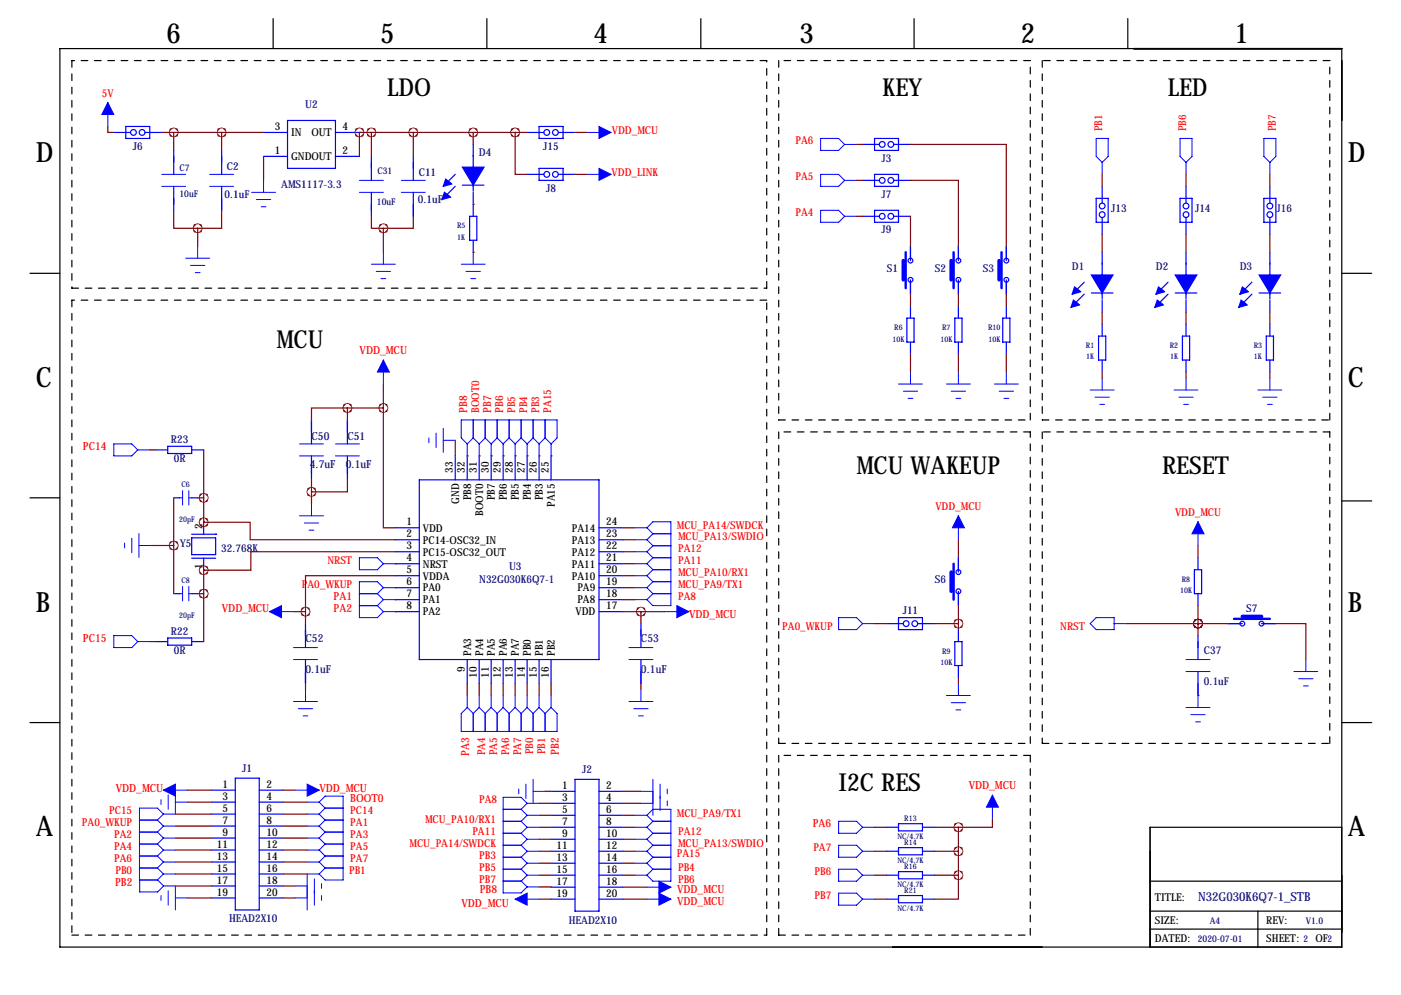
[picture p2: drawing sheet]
<svg xmlns="http://www.w3.org/2000/svg" width="297mm" height="211mm" viewBox="0 0 297 211" stroke-linecap="round" stroke-linejoin="round" font-family="sans-serif">
<g fill="none" stroke="#000" stroke-width=".25">
<path d="M12.7 10.3h271.8v190.5h-271.8zM57.9 4v6.3M103.2 4v6.3M148.6 4v6.3M193.8 4v6.3M239.1 4v6.3M6.3 58h6.4M284.5 58h6.3M6.3 105.6h6.4M284.5 106.2h6.3M6.3 153.2h6.4M284.5 153.2h6.3"/>
<path d="M284.5 175.4h-40.7v25.4M243.8 197h40.7M243.8 193.2h40.7M243.8 186.8h40.7M266.7 193.2v7.6"/>
</g>
<g fill="none" stroke="#000" stroke-width=".25" stroke-dasharray="1.4 1.4">
<path d="M15.2 12.8v48.3M162.6 12.8h-147.4M165.1 12.8v76.2M218.4 12.8h-53.3M221 12.8v76.2M281.9 12.8h-60.9M15.2 63.6v134.7M15.2 61.1h147.4M162.6 63.6h-147.4M162.6 61.1v-48.3M165.1 91.6v66M165.1 89h53.3"/>
<path d="M218.4 91.6h-53.3M218.4 89v-76.2M221 91.6v66M221 89h60.9M281.9 91.6h-60.9M281.9 89v-76.2M165.1 157.6h53.3M218.4 157.6v-66M221 157.6h60.9M281.9 157.6v-66M165.1 160.2v38.1M218.4 160.2h-53.3"/>
<path d="M15.2 198.3h147.4M162.6 198.3v-134.7M165.1 198.3h53.3M218.4 198.3v-38.1"/>
</g>
<g fill="none" stroke="#00f" stroke-width=".25">
<path d="M24.1 28.1h3.6M26.7 26.8h5v2.6h-5zM30.7 28.1h3.6M36.8 31.9v5.1M36.8 39.5v5.1M47 31.9v5.1M47 39.5v5.1M55.9 28.1h5.1M55.9 33.2h5.1M61 25.5h10.1v10.2h-10.1zM71.1 28.1h5.1M71.1 33.2h5.1"/>
<path d="M78.7 33.2v5M87.6 33.2v5M96.5 37l-2.5 2.5M96.5 39.5l-2.5 2.6M98 39.3h4.6M100.3 30.6v9.9M111.8 28.1h3.5M111.8 37h3.5M114.3 26.8h5.1v2.6h-5.1zM114.3 35.7h5.1v2.5h-5.1zM118.4 28.1h3.5M118.4 37h3.5"/>
<path d="M182.9 38.2h3.5M182.9 30.6h3.5M185.4 29.4h5.1v2.5h-5.1zM185.4 37h5.1v2.5h-5.1zM189.5 38.2h3.5M189.5 30.6h3.5M233.7 39.5v3.6M251.5 39.5v3.6M269.2 39.5v3.6M78.7 40.8v5.1M87.6 40.8v5.1M99.6 45.9h1.5v5h-1.5z"/>
<path d="M100.3 40.8v5.1M100.3 50.9v2.6M182.9 45.9h3.5M185.4 44.6h5.1v2.5h-5.1zM189.5 45.9h3.5M193 52.2v3.1M193 59.3v3.1M203.2 52.2v3.1M203.2 59.3v3.1M213.4 52.2v3.1M213.4 59.3v3.1M229.9 59.8l-2.6 2.6"/>
<path d="M232.4 42.1h2.5v5h-2.5zM233.7 46.1v3.6M233.7 53.5v9.9M247.6 59.8l-2.5 2.6M250.2 42.1h2.5v5h-2.5zM251.5 46.1v3.6M251.5 53.5v9.9M265.4 59.8l-2.5 2.6M268 42.1h2.5v5h-2.5zM269.2 46.1v3.6M269.2 53.5v9.9M192.3 67.5h1.5v5h-1.5z"/>
<path d="M193 64.9v2.6M193 72.5v2.6M202.4 67.5h1.6v5h-1.6zM203.2 64.9v2.6M203.2 72.5v2.6M212.6 67.5h1.5v5h-1.5zM213.4 64.9v2.6M213.4 72.5v2.6M229.9 62.4l-2.6 2.5M231.4 62.1h4.6M232.9 71.3h1.5v5h-1.5zM233.7 63.6v2.6"/>
<path d="M233.7 68.7v2.6M233.7 76.3v2.6M247.6 62.4l-2.5 2.5M249.2 62.1h4.5M250.7 71.3h1.5v5h-1.5zM251.5 63.6v2.6M251.5 68.7v2.6M251.5 76.3v2.6M265.4 62.4l-2.5 2.5M267 62.1h4.5M268.5 71.3h1.5v5h-1.5zM269.2 63.6v2.6"/>
<path d="M269.2 68.7v2.6M269.2 76.3v2.6M33 95.4h2.6M35.6 94.6h5v1.6h-5zM40.6 95.4h2.6M66 89v5.1M66 96.7v5M73.7 89v5.1M73.7 96.7v5M96.5 96.7v5M99.1 96.7v5M101.6 96.7v5"/>
<path d="M104.1 96.7v5M106.7 96.7v5M109.2 96.7v5M111.8 96.7v5M114.3 96.7v5M116.8 96.7v5M36.8 105.6h1.3M40.6 105.6h1.3M40.6 114h5.1v3.6h-5.1zM40.6 118.4h5.1M40.6 113.3h5.1M43.2 110.7v2.6"/>
<path d="M43.2 118.4v2.5M45.7 113.3h.1M83.8 111.9h5.1M83.8 114.4h5.1M83.8 117h5.1M83.8 119.5h5.1M88.9 101.7h38.1v38.1h-38.1zM127 111.9h5.1M127 114.4h5.1M127 117h5.1M127 119.5h5.1M203.2 118.3v3"/>
<path d="M254 118.3v2.5M33 136h2.6M35.6 135.3h5v1.5h-5zM36.8 125.9h1.3M40.6 125.9h1.3M40.6 136h2.6M64.8 132.2v5.1M64.8 139.8v5.1M83.8 122.1h5.1M83.8 124.6h5.1M83.8 127.1h5.1M83.8 129.7h5.1"/>
<path d="M99.1 139.8v5.1M101.6 139.8v5.1M104.1 139.8v5.1M106.7 139.8v5.1M109.2 139.8v5.1M111.8 139.8v5.1M114.3 139.8v5.1M116.8 139.8v5.1M127 122.1h5.1M127 124.6h5.1M127 127.1h5.1M127 129.7h5.1"/>
<path d="M135.9 132.2v5.1M135.9 139.8v5.1M188 132.2h3.5M190.5 131h5.1v2.5h-5.1zM194.6 132.2h3.5M202.4 136h1.6v5.1h-1.6zM203.2 125.4v3M203.2 133.5v2.5M253.2 120.8h1.6v5.1h-1.6zM254 125.9v2.5M254 134.8v5M260.3 132.2h3.1"/>
<path d="M267.5 132.2h3M203.2 141.1v2.6M254 142.4v5.1M44.8 167.5h5.1M44.8 170.1h5.1M44.8 172.6h5.1M44.8 175.1h5.1M44.8 177.7h5.1M49.9 165h5.1v27.9h-5.1zM55 167.5h5M55 170.1h5M55 172.6h5"/>
<path d="M55 175.1h5M55 177.7h5M116.8 175.4h5.1M116.8 167.8h5.1M116.8 170.3h5.1M116.8 172.9h5.1M116.8 177.9h5.1M121.9 165.2h5.1v28h-5.1zM127 175.4h5.1M127 167.8h5.1M127 170.3h5.1M127 172.9h5.1"/>
<path d="M127 177.9h5.1M188 175.4h2.5M190.5 174.6h5.1v1.6h-5.1zM190.5 179.7h5.1v1.5h-5.1zM195.6 175.4h2.5M44.8 180.2h5.1M44.8 182.8h5.1M44.8 185.3h5.1M44.8 187.8h5.1M44.8 190.4h5.1M55 180.2h5M55 182.8h5"/>
<path d="M55 185.3h5M55 187.8h5M55 190.4h5M116.8 180.5h5.1M116.8 185.6h5.1M116.8 190.6h5.1M116.8 183h5.1M116.8 188.1h5.1M127 180.5h5.1M127 185.6h5.1M127 190.6h5.1M127 183h5.1"/>
<path d="M127 188.1h5.1M188 180.5h2.5M188 185.6h2.5M188 190.6h2.5M190.5 184.8h5.1v1.5h-5.1zM190.5 189.9h5.1v1.5h-5.1zM195.6 180.5h2.5M195.6 185.6h2.5M195.6 190.6h2.5"/>
<circle cx="28.3" cy="28.1" r=".61"/>
<circle cx="30.1" cy="28.1" r=".61"/>
<circle cx="115.9" cy="37" r=".61"/>
<circle cx="115.9" cy="28.1" r=".61"/>
<circle cx="117.8" cy="37" r=".61"/>
<circle cx="117.8" cy="28.1" r=".61"/>
<circle cx="187" cy="38.2" r=".61"/>
<circle cx="187" cy="30.6" r=".61"/>
<circle cx="188.9" cy="38.2" r=".61"/>
<circle cx="188.9" cy="30.6" r=".61"/>
<circle cx="187" cy="45.9" r=".61"/>
<circle cx="188.9" cy="45.9" r=".61"/>
<circle cx="193" cy="59.3" r=".51"/>
<circle cx="193" cy="55.3" r=".51"/>
<circle cx="203.2" cy="59.3" r=".51"/>
<circle cx="203.2" cy="55.3" r=".51"/>
<circle cx="213.4" cy="59.3" r=".51"/>
<circle cx="213.4" cy="55.3" r=".51"/>
<circle cx="233.7" cy="43.7" r=".61"/>
<circle cx="233.7" cy="45.5" r=".61"/>
<circle cx="251.5" cy="43.7" r=".61"/>
<circle cx="251.5" cy="45.5" r=".61"/>
<circle cx="269.2" cy="43.7" r=".61"/>
<circle cx="269.2" cy="45.5" r=".61"/>
<circle cx="192.1" cy="132.2" r=".61"/>
<circle cx="194" cy="132.2" r=".61"/>
<circle cx="203.2" cy="125.4" r=".51"/>
<circle cx="203.2" cy="121.3" r=".51"/>
<circle cx="263.4" cy="132.2" r=".51"/>
<circle cx="267.5" cy="132.2" r=".51"/>
</g>
<g fill="none" stroke="#00f" stroke-width=".21">
<path d="M22.9 21.7v5.1M34.3 37h5.1M34.3 39.5h5.1M44.4 37h5.1M44.4 39.5h5.1M55.9 38.2v2.6M76.2 38.2h5.1M85.1 38.2h5.1M124.5 37h5M124.5 28.1h5M174 37h3.8l1.3 1.2-1.3 1.3h-3.8zM174 29.4h3.8l1.3 1.2-1.3 1.3h-3.8z"/>
<path d="M179.1 38.2h2.5M179.1 30.6h2.5M232.4 29.4h2.5v3.8l-1.2 1.2-1.3-1.2zM233.7 34.4v2.6M250.2 29.4h2.5v3.8l-1.2 1.2-1.3-1.2zM251.5 34.4v2.6M268 29.4h2.5v3.8l-1.3 1.2-1.2-1.2zM269.2 34.4v2.6M39.4 54.8h5M40.4 56.3h3M41.4 57.8h1M41.9 52.2v2.6"/>
<path d="M53.3 40.8h5.1M54.4 42.3h3M55.4 43.8h1M76.2 40.8h5.1M78.7 56h5.1M79.8 57.5h3M80.8 59.1h1M81.3 53.5v2.5M85.1 40.8h5.1M97.8 56h5.1M98.8 57.5h3.1M99.8 59.1h1"/>
<path d="M100.3 53.5v2.5M174 44.6h3.8l1.3 1.3-1.3 1.2h-3.8zM179.1 45.9h2.5M81.3 76.3v5.1M193 78.9v2.5M203.2 78.9v2.5M213.4 78.9v2.5M24.1 94.1h3.8l1.3 1.3-1.3 1.3h-3.8zM29.2 95.4h2.5M63.5 96.7h5.1M63.5 94.1h5.1M71.1 96.7h5.1"/>
<path d="M71.1 94.1h5.1M90.9 92.9v1M92.5 91.8v3.1M94 93.4h2.5M94 90.8v5.1M99.1 94.1l-1.3-1.2v-3.9h20.3v3.9l-1.3 1.2M99.1 94.1v2.6M100.3 89v3.9M100.3 92.9l1.3 1.2M100.3 92.9l-1.2 1.2M101.6 94.1v2.6M102.9 89v3.9"/>
<path d="M102.9 92.9l-1.3 1.2M102.9 92.9l1.2 1.2M104.1 94.1v2.6M105.4 89v3.9M105.4 92.9l1.3 1.2M105.4 92.9l-1.3 1.2M106.7 94.1v2.6M107.9 92.9l-1.2 1.2M107.9 89v3.9M107.9 92.9l1.3 1.2M109.2 94.1v2.6M110.5 89v3.9"/>
<path d="M110.5 92.9l-1.3 1.2M110.5 92.9l1.3 1.2M111.8 94.1v2.6M113 89v3.9M113 92.9l1.3 1.2M113 92.9l-1.2 1.2M114.3 94.1v2.6M115.6 89v3.9M115.6 92.9l1.2 1.2M115.6 92.9l-1.3 1.2M116.8 94.1v2.6M190.5 81.4h5.1"/>
<path d="M191.5 82.9h3.1M192.5 84.5h1M200.7 81.4h5M201.7 82.9h3M202.7 84.5h1M210.8 81.4h5.1M211.8 82.9h3.1M212.9 84.5h1M231.1 82.7h5.1M232.2 84.2h3M233.2 85.7h1M233.7 80.2v2.5"/>
<path d="M248.9 82.7h5.1M249.9 84.2h3.1M251 85.7h1M251.5 80.2v2.5M266.7 82.7h5.1M267.7 84.2h3.1M268.7 85.7h1M269.2 80.2v2.5M26.4 115.2v1M27.9 114.1v3.1M29.5 115.7h2.5M29.5 113.1v5.1"/>
<path d="M38 105.6h.7M38.7 104v3.1M40 104v3.1M40 105.6h.7M63.5 109.4h5.1M64.5 110.9h3.1M65.5 112.4h1M66 106.8v2.6M76.2 118.3h3.8l1.3 1.2-1.3 1.3h-3.8zM81.3 119.5h2.5M134.6 119.5h2.6M134.6 117h2.6"/>
<path d="M134.6 114.4h2.6M134.6 111.9h2.6M137.2 111.9l1.2-1.3h3.8v17.8h-3.8l-1.2-1.3M137.2 117l1.2 1.3M137.2 119.5l1.2 1.3M137.2 114.4l1.2 1.3M137.2 111.9l1.2 1.3M138.4 118.3h3.8M138.4 115.7l-1.2 1.3M138.4 118.3l-1.2 1.2M138.4 115.7h3.8M138.4 113.2h3.8"/>
<path d="M138.4 113.2l-1.2 1.2M203.2 109.4v5M254 110.6v5.1M24.1 134.8h3.8l1.3 1.2-1.3 1.3h-3.8zM29.2 136h2.5M38 125.9h.7M38.7 124.3v3.1M40 124.3v3.1M40 125.9h.7M57.1 129.7h5.1M62.2 139.8h5.1M62.2 137.3h5.1"/>
<path d="M76.2 125.9h3.8M76.2 128.4h3.8M80 128.4l1.3 1.3M80 125.9l1.3 1.2M81.3 124.6l-1.3-1.3h-3.8v7.7h3.8l1.3-1.3M81.3 124.6h2.5M81.3 124.6l-1.3 1.3M81.3 127.1h2.5M81.3 127.1l-1.3 1.3M81.3 129.7h2.5M133.3 139.8h5.1M133.3 137.3h5.1"/>
<path d="M134.6 124.6h2.6M134.6 122.1h2.6M134.6 127.1h2.6M137.2 122.1l1.2 1.2M137.2 124.6l1.2 1.3M138.4 125.9h3.8M138.4 120.8h3.8M138.4 123.3h3.8M138.4 120.8l-1.2 1.3M138.4 123.3l-1.2 1.3M138.4 125.9l-1.2 1.2M141 129.7h5"/>
<path d="M177.8 131h3.8l1.3 1.2-1.3 1.3h-3.8zM182.9 132.2h2.5M232.4 131h3.8v2.5h-3.8l-1.3-1.3zM236.2 132.2h2.6M251.5 139.8h5M276.9 139.8v2.6M62.2 148.7h5.1M63.2 150.3h3.1M64.3 151.8h1M64.8 146.2v2.5M99.1 150l-1.3 1.3v3.8h20.3v-3.8l-1.3-1.3M99.1 147.5v2.5"/>
<path d="M99.1 150l1.2 1.3M100.3 151.3v3.8M101.6 147.5v2.5M101.6 150l1.3 1.3M101.6 150l-1.3 1.3M102.9 151.3v3.8M104.1 147.5v2.5M104.1 150l1.3 1.3M104.1 150l-1.2 1.3M105.4 151.3v3.8M106.7 147.5v2.5M106.7 150l1.2 1.3"/>
<path d="M106.7 150l-1.3 1.3M107.9 151.3v3.8M109.2 147.5v2.5M109.2 150l1.3 1.3M109.2 150l-1.3 1.3M110.5 151.3v3.8M111.8 147.5v2.5M111.8 150l1.2 1.3M111.8 150l-1.3 1.3M113 151.3v3.8M114.3 147.5v2.5M114.3 150l1.3 1.3"/>
<path d="M114.3 150l-1.3 1.3M115.6 151.3v3.8M116.8 147.5v2.5M116.8 150l-1.2 1.3M133.3 148.7h5.1M134.4 150.3h3M135.4 151.8h1M135.9 146.2v2.5M200.7 147.5h5M201.7 149h3M202.7 150.5h1M203.2 144.9v2.6"/>
<path d="M251.5 142.4h5M251.5 150h5M252.5 151.5h3M253.5 153h1M254 147.5v2.5M274.3 142.4h5.1M275.3 143.9h3.1M276.4 145.4h1M29.6 176.4h3.8M29.6 173.9h3.8M29.6 179h3.8M33.4 173.9l1.2 1.2"/>
<path d="M33.4 176.4l1.2 1.3M33.4 179l1.2 1.2M34.1 169.6v1M34.6 175.1l-1.2 1.3M34.6 175.1h2.6M34.6 172.6l-1.2-1.3h-3.8v15.3h3.8l1.3 1.2M34.6 177.7h2.6M34.6 177.7l-1.2 1.3M34.6 167.5h5.1M34.6 172.6l-1.2 1.3M35.7 168.5v3.1M37.2 167.5v5.1h-2.6"/>
<path d="M37.2 170.1h2.5M62.6 167.5h5.1M65.1 175.1h2.6M65.1 177.7h2.6M65.1 172.6h2.6M65.1 170.1h2.6M67.7 175.1l1.2 1.3M67.7 170.1l1.2-1.3h3.8v17.8h-3.8l-1.2-1.3M67.7 177.7l1.2 1.3M67.7 172.6l1.2 1.3M67.7 170.1l1.2 1.2M68.9 176.4h3.8"/>
<path d="M68.9 173.9h3.8M68.9 173.9l-1.2 1.2M68.9 179h3.8M68.9 176.4l-1.2 1.3M68.9 179l-1.2 1.2M68.9 171.3h3.8M68.9 171.3l-1.2 1.3M106.7 171.6h3.8M106.7 174.1h3.8M106.7 176.7h3.8M106.7 179.2h3.8M110 167.3v1"/>
<path d="M110.5 171.6l1.3 1.3M110.5 176.7l1.3 1.2M110.5 179.2l1.3 1.3M110.5 174.1l1.3 1.3M111.5 166.3v3M111.8 170.3h2.5M111.8 170.3l-1.3 1.3M111.8 170.3l-1.3-1.2h-3.8v20.2h3.8l1.3-1.2M111.8 172.9h2.5M111.8 172.9l-1.3 1.2M111.8 177.9h2.5M111.8 177.9l-1.3 1.3"/>
<path d="M111.8 175.4h2.5M111.8 175.4l-1.3 1.3M113 165.2v5.1M113 167.8h2.6M134.6 172.9h2.6M134.6 177.9h2.6M134.6 175.4h2.6M135.9 170.3h2.5M135.9 167.8h2.5M137.2 172.9l1.2-1.3h3.8v15.2h-3.8l-1.2-1.2M137.2 177.9l1.2 1.3M137.2 172.9l1.2 1.2"/>
<path d="M137.2 175.4l1.2 1.3M138.4 174.1h3.8M138.4 176.7l-1.2 1.2M138.4 176.7h3.8M138.4 179.2h3.8M138.4 179.2l-1.2 1.3M138.4 174.1l-1.2 1.3M138.4 165.2v7.7M140 166.3v5.5M141.5 167.3v1M141.5 169.8v1M177.8 174.1h3.8l1.3 1.3-1.3 1.3h-3.8z"/>
<path d="M177.8 179.2h3.8l1.3 1.3-1.3 1.3h-3.8zM182.9 175.4h2.5M210.4 168.6v5.1M29.6 181.5h3.8M29.6 184h3.8M29.6 186.6v2.5h3.8l1.3-1.3M33.4 181.5l1.2 1.3M33.4 184l1.2 1.3M34.1 189.9v1M34.6 180.2h2.6M34.6 180.2l-1.2 1.3M34.6 182.8h2.6"/>
<path d="M34.6 182.8l-1.2 1.2M34.6 185.3h2.6M34.6 185.3l-1.2 1.3M34.7 187.8h2.5M35.7 188.9v3M37.2 190.4h2.5M37.2 187.8v5.1M62.6 190.4h2.5M62.6 187.8h2.5M65.1 180.2h2.6M65.1 182.8h2.6M66.6 186.3v5.6"/>
<path d="M67.7 180.2l1.2 1.3M67.7 182.8l1.2 1.2M67.7 185.3h-2.6v7.6M68.2 187.3v1.1M68.2 189.9v1M68.9 181.5h3.8M68.9 184h3.8M68.9 181.5l-1.2 1.3M68.9 184l-1.2 1.3M106.7 181.8h3.8M106.7 184.3h3.8M106.7 186.8h3.8l1.3 1.3"/>
<path d="M109.2 190.6h5.1M110.5 181.8l1.3 1.2M110.5 184.3l1.3 1.3M111.8 180.5h2.5M111.8 183h2.5M111.8 180.5l-1.3 1.3M111.8 183l-1.3 1.3M111.8 185.6h2.5M111.8 185.6l-1.3 1.2h-3.8M111.8 188.1h2.5M134.6 180.5h2.6M134.6 183h2.6"/>
<path d="M134.6 185.6h2.6M137.2 180.5l1.2 1.3M137.2 183l1.2 1.3M137.2 188.1h5M137.2 190.6h5M138.4 181.8h3.8M138.4 181.8l-1.2 1.2M138.4 184.3h3.8M138.4 184.3l-1.2 1.3M177.8 184.3h3.8l1.3 1.3-1.3 1.2h-3.8zM177.8 189.4h3.8l1.3 1.2-1.3 1.3h-3.8zM182.9 180.5h2.5"/>
<path d="M182.9 185.6h2.5M182.9 190.6h2.5"/>
</g>
<g fill="#00f" stroke="#00f" stroke-width=".25">
<path d="M100.3 35.4h2.3l-2.3 3.9z"/>
<path d="M98 35.4h2.3v3.9z"/>
<path d="M94.5 38l1.3 1-1.8 .5z"/>
<path d="M94.2 40.8l1.3 1-1.8 .5z"/>
<path d="M233.7 58.3h2.3l-2.3 3.8z"/>
<path d="M231.4 58.3h2.3v3.8z"/>
<path d="M227.8 60.8l1.3 1.1-1.8 .5z"/>
<path d="M227.6 63.6l1.3 1.1-1.8 .5z"/>
<path d="M251.5 58.3h2.2l-2.2 3.8z"/>
<path d="M249.2 58.3h2.3v3.8z"/>
<path d="M245.6 60.8l1.3 1.1-1.8 .5z"/>
<path d="M245.4 63.6l1.2 1.1-1.7 .5z"/>
<path d="M269.2 58.3h2.3l-2.3 3.8z"/>
<path d="M267 58.3h2.2v3.8z"/>
<path d="M263.4 60.8l1.3 1.1-1.8 .5z"/>
<path d="M263.1 63.6l1.3 1.1-1.8 .5z"/>
</g>
<path d="M192 53.5v7.6M202.2 53.5v7.6M212.3 53.5v7.6M202.2 119.5v7.6M261.6 131.2h7.6" fill="none" stroke="#00f" stroke-width=".51"/>
<path d="M191.5 55.3v4M201.7 55.3v4M211.8 55.3v4M201.7 121.3v4.1M263.4 130.7h4.1" fill="none" stroke="#00f" stroke-width=".76"/>
<g fill="#00f" stroke="#00f" stroke-width=".21">
<path d="M127 26.8l2.5 1.3-2.5 1.3z"/>
<path d="M22.9 21.7l1.2 2.6h-2.5z"/>
<path d="M127 35.7l2.5 1.3-2.5 1.2z"/>
<path d="M254 110.6l1.3 2.6h-2.6z"/>
<path d="M203.2 109.4l1.3 2.5h-2.6z"/>
<path d="M139.7 186.8l2.5 1.3-2.5 1.3z"/>
<path d="M65.1 166.3l2.6 1.2-2.6 1.3z"/>
<path d="M34.6 167.5l2.6-1.2v2.5z"/>
<path d="M139.7 189.4l2.5 1.2-2.5 1.3z"/>
<path d="M109.2 190.6l2.6-1.2v2.5z"/>
<path d="M81.3 76.3l1.2 2.6h-2.5z"/>
<path d="M57.1 129.7l2.6-1.3v2.6z"/>
<path d="M143.5 128.4l2.5 1.3-2.5 1.3z"/>
<path d="M210.4 168.6l1.3 2.5h-2.6z"/>
</g>
<g fill="none" stroke="#800000" stroke-width=".25">
<path d="M22.9 26.8v1.3h1.2M34.3 28.1h21.6M36.8 28.1v3.8M47 28.1v3.8M55.9 33.2v5M76.2 28.1h.1M76.2 28.1h35.6M76.2 28.1v5.1M78.7 28.1v5.1M87.6 28.1v5.1M100.3 28.1v2.5M109.2 28.1v8.9h2.6"/>
<path d="M121.9 28.1h2.6M121.9 37h2.6M181.6 30.6h1.3M181.6 38.2h1.3M193 38.2h10.2v14M193 30.6h20.4v21.6M233.7 37v2.5M251.5 37v2.5M269.2 37v2.5M36.8 44.6v3.8h5.1M41.9 48.4v3.8M47 44.6v3.8h-5.1"/>
<path d="M78.7 45.9v2.5h2.6M81.3 48.4v5.1M87.6 45.9v2.5h-6.3M100.3 43.3h.1M100.3 53.5h.1M181.6 45.9h1.3M193 45.9v6.3M233.7 49.7v3.8M251.5 49.7v3.8M269.2 49.7v3.8M193 62.4v2.5M193 75.1v3.8"/>
<path d="M203.2 62.4v2.5M203.2 75.1v3.8M213.4 62.4v2.5M213.4 75.1v3.8M233.7 66.2v2.5M233.7 78.9v1.3M251.5 66.2v2.5M251.5 78.9v1.3M269.2 66.2v2.5M269.2 78.9v1.3M31.7 95.4h1.3M43.2 95.4v15.3"/>
<path d="M73.7 86.5h-7.7v2.5M73.7 86.5v2.5M73.7 86.5h7.6M81.3 86.5v25.4h2.5M81.3 81.4v5.1M96.5 93.4v3.3M99.1 96.7h.1M101.6 96.7h.1M104.1 96.7h.1M106.7 96.7h.1M109.2 96.7h.1M111.8 96.7h.1"/>
<path d="M114.3 96.7h.1M116.8 96.7h.1M32 115.7h4.8M36.8 105.6v20.3M41.9 105.6h1.3M43.2 110.7h9.8v3.7h30.8M43.2 110.7h.1M66 101.7v5.1M73.7 101.7v2.6h-7.7M83.8 119.5h.1M83.8 117h-30.6v3.9h-10M132.1 117h2.5"/>
<path d="M132.1 119.5h2.5M132.1 114.4h2.5M132.1 111.9h2.5M203.2 114.4v3.9M254 115.7v2.6M31.7 136h1.3M41.9 125.9h1.3M43.2 120.9h.1M43.2 120.9v15.1M62.2 129.7h2.6M64.8 129.7v2.5M83.8 124.6h.1"/>
<path d="M83.8 122.1h-19v7.6M83.8 127.1h.1M83.8 129.7h.1M132.1 122.1h2.5M132.1 124.6h2.5M132.1 127.1h2.5M132.1 129.7h8.9M135.9 129.7v2.5M185.4 132.2h2.6M198.1 132.2h5.1M203.2 128.4v5.1M238.8 132.2h21.5"/>
<path d="M254 132.2h.1M254 128.4v6.4M270.5 132.2h6.4v7.6M64.8 144.9v1.3M99.1 144.9v2.6M101.6 144.9v2.6M104.1 144.9v2.6M106.7 144.9v2.6M109.2 144.9v2.6M111.8 144.9v2.6M114.3 144.9v2.6M116.8 144.9v2.6"/>
<path d="M135.9 144.9v1.3M203.2 143.7v1.2M254 147.5h.1M37.2 175.1h7.6M37.2 177.7h7.6M37.2 172.6h7.6M39.7 167.5h5.1M39.7 170.1h5.1M60 175.1h5.1M60 177.7h5.1M60 167.5h2.6M60 172.6h5.1"/>
<path d="M60 170.1h5.1M114.3 170.3h2.5M114.3 172.9h2.5M114.3 177.9h2.5M114.3 175.4h2.5M115.6 167.8h1.2M132.1 170.3h3.8M132.1 172.9h2.5M132.1 177.9h2.5M132.1 175.4h2.5M132.1 167.8h3.8M185.4 175.4h2.6"/>
<path d="M198.1 175.4h5.1M203.2 175.4v10.2M210.4 173.7v1.7h-7.2M37.2 180.2h7.6M37.2 182.8h7.6M37.2 185.3h7.6M37.2 187.8h7.6M39.7 190.4h5.1M60 180.2h5.1M60 182.8h5.1M60 185.3h5.1M60 190.4h2.6"/>
<path d="M60 187.8h2.6M114.3 188.1h2.5M114.3 180.5h2.5M114.3 183h2.5M114.3 185.6h2.5M114.3 190.6h2.5M132.1 180.5h2.5M132.1 183h2.5M132.1 185.6h2.5M132.1 188.1h5.1M132.1 190.6h5.1M185.4 180.5h2.6"/>
<path d="M185.4 185.6h2.6M185.4 190.6h2.6M198.1 180.5h5.1M198.1 185.6h5.1M203.2 185.6v5h-5.1"/>
</g>
<path d="M36.8 28.1a.07 .07 0 0 0 .1 0 .07 .07 0 0 0-.1 0zM78.7 28.1a.07 .07 0 0 0 .1 0 .07 .07 0 0 0-.1 0zM100.3 28.1a.07 .07 0 0 0 .1 0 .07 .07 0 0 0-.1 0zM109.2 28.1a.07 .07 0 0 0 .1 0 .07 .07 0 0 0-.1 0zM41.8 48.4a.1 .1 0 0 0 .2 0 .1 .1 0 0 0-.2 0zM46.9 28.1a.1 .1 0 0 0 .2 0 .1 .1 0 0 0-.2 0zM81.2 48.4a.07 .07 0 0 0 .1 0 .07 .07 0 0 0-.1 0zM87.6 28.1a.07 .07 0 0 0 .1 0 .07 .07 0 0 0-.1 0zM253.9 132.2a.1 .1 0 0 0 .2 0 .1 .1 0 0 0-.2 0zM253.9 132.2a.1 .1 0 0 0 .2 0 .1 .1 0 0 0-.2 0zM203.1 132.2a.1 .1 0 0 0 .2 0 .1 .1 0 0 0-.2 0zM76.1 28.1a.1 .1 0 0 0 .2 0 .1 .1 0 0 0-.2 0zM81.2 86.5a.07 .07 0 0 0 .1 0 .07 .07 0 0 0-.1 0zM66 104.3a.07 .07 0 0 0 .1 0 .07 .07 0 0 0-.1 0zM135.8 129.7a.1 .1 0 0 0 .2 0 .1 .1 0 0 0-.2 0zM73.6 86.5a.07 .07 0 0 0 .1 0 .07 .07 0 0 0-.1 0zM64.7 129.7a.07 .07 0 0 0 .1 0 .07 .07 0 0 0-.1 0zM203.1 185.6a.1 .1 0 0 0 .2 0 .1 .1 0 0 0-.2 0zM203.1 180.5a.1 .1 0 0 0 .2 0 .1 .1 0 0 0-.2 0zM203.1 175.4a.1 .1 0 0 0 .2 0 .1 .1 0 0 0-.2 0zM43.1 120.9a.07 .07 0 0 0 .1 0 .07 .07 0 0 0-.1 0zM43.1 110.7a.07 .07 0 0 0 .1 0 .07 .07 0 0 0-.1 0zM36.8 115.7a.07 .07 0 0 0 .1 0 .07 .07 0 0 0-.1 0zM43.1 105.6a.07 .07 0 0 0 .1 0 .07 .07 0 0 0-.1 0zM43.1 125.9a.07 .07 0 0 0 .1 0 .07 .07 0 0 0-.1 0z" fill="#800000" stroke="#800000" stroke-width="1.9"/>
<g font-size="5.9">
<text x="35.3" y="9">6</text>
<text x="80.6" y="9">5</text>
<text x="125.8" y="9">4</text>
<text x="169.5" y="9">3</text>
<text x="216.4" y="9">2</text>
<text x="261.7" y="9">1</text>
<text x="7.6" y="34.4">D</text>
<text x="285.8" y="34.4">D</text>
<text x="7.6" y="82.1">C</text>
<text x="285.8" y="82.1">C</text>
<text x="7.6" y="129.7">B</text>
<text x="285.8" y="129.7">B</text>
<text x="7.6" y="177.3">A</text>
<text x="285.8" y="177.3">A</text>
</g>
<g font-size="5.3">
<text x="82.1" y="20.3">LDO</text>
<text x="187.1" y="20.3">KEY</text>
<text x="247.6" y="20.3">LED</text>
<text x="58.6" y="73.8">MCU</text>
<text x="181.6" y="100.5">MCU WAKEUP</text>
<text x="246.4" y="100.5">RESET</text>
<text x="177.8" y="167.8">I2C RES</text>
</g>
<text font-size="2.6" fill="#000080" x="254" y="191.1">N32G030K6Q7-1_STB</text>
<g font-size="2.4" fill="#f00">
<text x="76.3" y="75.1">VDD_MCU</text>
<text x="99.1" y="87.5" transform="rotate(-90 99.1 87.5)">PB8</text>
<text x="104.1" y="87.5" transform="rotate(-90 104.1 87.5)">PB7</text>
<text x="106.7" y="87.5" transform="rotate(-90 106.7 87.5)">PB6</text>
<text x="17.6" y="95.4">PC14</text>
<text x="47" y="129.7">VDD_MCU</text>
<text x="70.7" y="127.1">PA1</text>
<text x="70.7" y="129.7">PA2</text>
<text x="146.1" y="131">VDD_MCU</text>
<text x="17.6" y="136">PC15</text>
<text x="99.5" y="160.3" transform="rotate(-90 99.5 160.3)">PA3</text>
<text x="118.5" y="160" transform="rotate(-90 118.5 160)">PB2</text>
<text x="24.5" y="167.9">VDD_MCU</text>
<text x="67.7" y="167.9">VDD_MCU</text>
<text x="205.4" y="167.3">VDD_MCU</text>
<text x="74.3" y="170.1">BOOT0</text>
<text x="172.3" y="175.4">PA6</text>
<text x="24.4" y="187.8">PB2</text>
<text x="101.7" y="189.4">PB8</text>
<text x="143.6" y="189.4">VDD_MCU</text>
<text x="143.6" y="191.9">VDD_MCU</text>
<text x="97.8" y="192.3">VDD_MCU</text>
</g>
<g font-size="2.4" fill="#000080">
<text x="66" y="93.2">C50</text>
<text x="73.7" y="93.2">C51</text>
<text x="65.7" y="99.2">4.7uF</text>
<text x="73.3" y="99.2">0.1uF</text>
<text x="64.8" y="136">C52</text>
<text x="135.9" y="136">C53</text>
<text x="64.8" y="142.8">0.1uF</text>
<text x="135.9" y="142.8">0.1uF</text>
</g>
<g font-size="2.3" fill="#f00">
<text x="21.6" y="20.5">5V</text>
<text x="129.7" y="28.4">VDD_MCU</text>
<text x="233.7" y="27.8" transform="rotate(-90 233.7 27.8)">PB1</text>
<text x="251.5" y="27.8" transform="rotate(-90 251.5 27.8)">PB6</text>
<text x="270.5" y="27.8" transform="rotate(-90 270.5 27.8)">PB7</text>
<text x="168.6" y="30.6">PA6</text>
<text x="129.7" y="37.3">VDD_LINK</text>
<text x="168.6" y="38.2">PA5</text>
<text x="168.6" y="45.9">PA4</text>
<text x="101.6" y="87.5" transform="rotate(-90 101.6 87.5)">BOOT0</text>
<text x="109.2" y="87.5" transform="rotate(-90 109.2 87.5)">PB5</text>
<text x="111.8" y="87.5" transform="rotate(-90 111.8 87.5)">PB4</text>
<text x="114.3" y="87.5" transform="rotate(-90 114.3 87.5)">PB3</text>
<text x="116.8" y="87.5" transform="rotate(-90 116.8 87.5)">PA15</text>
<text x="143.5" y="112.2">MCU_PA14/SWDCK</text>
<text x="198.3" y="108.1">VDD_MCU</text>
<text x="249.1" y="109.4">VDD_MCU</text>
<text x="69.4" y="119.5">NRST</text>
<text x="143.8" y="117">PA12</text>
<text x="143.8" y="119.5">PA11</text>
<text x="143.8" y="114.4">MCU_PA13/SWDIO</text>
<text x="64" y="124.6">PA0_WKUP</text>
<text x="143.8" y="122.1">MCU_PA10/RX1</text>
<text x="143.8" y="124.6">MCU_PA9/TX1</text>
<text x="143.8" y="127.1">PA8</text>
<text x="165.9" y="133.5">PA0_WKUP</text>
<text x="224.8" y="133.5">NRST</text>
<text x="102.9" y="160.2" transform="rotate(-90 102.9 160.2)">PA4</text>
<text x="105.4" y="160.2" transform="rotate(-90 105.4 160.2)">PA5</text>
<text x="107.9" y="160.2" transform="rotate(-90 107.9 160.2)">PA6</text>
<text x="110.5" y="160.2" transform="rotate(-90 110.5 160.2)">PA7</text>
<text x="113" y="159.9" transform="rotate(-90 113 159.9)">PB0</text>
<text x="115.6" y="159.9" transform="rotate(-90 115.6 159.9)">PB1</text>
<text x="23.2" y="172.6">PC15</text>
<text x="74.3" y="172.6">PC14</text>
<text x="101.6" y="170.3">PA8</text>
<text x="143.5" y="173.2">MCU_PA9/TX1</text>
<text x="17.4" y="175.1">PA0_WKUP</text>
<text x="24.2" y="177.7">PA2</text>
<text x="74.3" y="175.1">PA1</text>
<text x="74.3" y="177.7">PA3</text>
<text x="86.8" y="179.6">MCU_PA14/SWDCK</text>
<text x="90.1" y="174.5">MCU_PA10/RX1</text>
<text x="100.1" y="177">PA11</text>
<text x="143.8" y="179.6">MCU_PA13/SWDIO</text>
<text x="143.8" y="177">PA12</text>
<text x="24.2" y="180.2">PA4</text>
<text x="24.2" y="182.8">PA6</text>
<text x="24.5" y="185.3">PB0</text>
<text x="74" y="185.3">PB1</text>
<text x="74.3" y="180.2">PA5</text>
<text x="74.3" y="182.8">PA7</text>
<text x="101.6" y="182.1">PB3</text>
<text x="101.6" y="184.6">PB5</text>
<text x="143.5" y="181.8">PA15</text>
<text x="143.8" y="184.6">PB4</text>
<text x="172.5" y="180.5">PA7</text>
<text x="172.7" y="185.6">PB6</text>
<text x="101.6" y="187.2">PB7</text>
<text x="143.8" y="187.2">PB6</text>
<text x="172.7" y="190.6">PB7</text>
</g>
<g font-size="2.3" fill="#000080">
<text x="64.7" y="23">U2</text>
<text x="28.2" y="31.7">J6</text>
<text x="48.1" y="36">C2</text>
<text x="101.6" y="33.2">D4</text>
<text x="115.2" y="31.7">J15</text>
<text x="186.9" y="34.3">J3</text>
<text x="47.6" y="42">0.1uF</text>
<text x="59.6" y="39.9">AMS1117-3.3</text>
<text x="88.8" y="37.3">C11</text>
<text x="115.8" y="40.6">J8</text>
<text x="186.9" y="41.9">J7</text>
<text x="88.6" y="43.1">0.1uF</text>
<text x="235.6" y="44.8">J13</text>
<text x="253.4" y="44.8">J14</text>
<text x="270.6" y="44.8">J16</text>
<text x="186.9" y="49.5">J9</text>
<text x="188" y="57.6">S1</text>
<text x="198.2" y="57.6">S2</text>
<text x="208.4" y="57.6">S3</text>
<text x="227.3" y="57.3">D1</text>
<text x="245.1" y="57.3">D2</text>
<text x="262.8" y="57.3">D3</text>
<text x="36.3" y="94">R23</text>
<text x="36.8" y="97.9">0R</text>
<text x="38.1" y="116.1">Y5</text>
<text x="46.9" y="117">32.768K</text>
<text x="101.6" y="123.7">N32G030K6Q7-1</text>
<text x="107.9" y="120.8">U3</text>
<text x="198.2" y="123.7">S6</text>
<text x="191.4" y="130.2">J11</text>
<text x="264.2" y="129.7">S7</text>
<text x="36.3" y="134.6">R22</text>
<text x="36.8" y="138.6">0R</text>
<text x="255.3" y="138.6">C37</text>
<text x="255.3" y="145.3">0.1uF</text>
<text x="51.4" y="163.7">J1</text>
<text x="123.4" y="164">J2</text>
<text x="48.6" y="195.6">HEAD2X10</text>
<text x="120.6" y="195.8">HEAD2X10</text>
</g>
<g font-size="2.3">
<text x="58.2" y="27.6">3</text>
<text x="61.7" y="28.9">IN</text>
<text x="66" y="28.9">OUT</text>
<text x="72.6" y="27.6">4</text>
<text x="58.2" y="32.7">1</text>
<text x="61.7" y="34">GNDOUT</text>
<text x="72.6" y="32.7">2</text>
<text x="96" y="100.2" transform="rotate(-90 96 100.2)">33</text>
<text x="98.6" y="100.2" transform="rotate(-90 98.6 100.2)">32</text>
<text x="101.1" y="100.2" transform="rotate(-90 101.1 100.2)">31</text>
<text x="103.6" y="100.2" transform="rotate(-90 103.6 100.2)">30</text>
<text x="106.2" y="100.2" transform="rotate(-90 106.2 100.2)">29</text>
<text x="108.7" y="100.2" transform="rotate(-90 108.7 100.2)">28</text>
<text x="111.3" y="100.2" transform="rotate(-90 111.3 100.2)">27</text>
<text x="113.8" y="100.2" transform="rotate(-90 113.8 100.2)">26</text>
<text x="116.3" y="100.2" transform="rotate(-90 116.3 100.2)">25</text>
<text x="97.3" y="106.8" transform="rotate(-90 97.3 106.8)">GND</text>
<text x="99.9" y="106.1" transform="rotate(-90 99.9 106.1)">PB8</text>
<text x="104.9" y="106.1" transform="rotate(-90 104.9 106.1)">PB7</text>
<text x="107.5" y="106.1" transform="rotate(-90 107.5 106.1)">PB6</text>
<text x="110" y="106.1" transform="rotate(-90 110 106.1)">PB5</text>
<text x="112.6" y="106.1" transform="rotate(-90 112.6 106.1)">PB4</text>
<text x="115.1" y="106.1" transform="rotate(-90 115.1 106.1)">PB3</text>
<text x="117.6" y="107.5" transform="rotate(-90 117.6 107.5)">PA15</text>
<text x="42.9" y="112.3" transform="rotate(-90 42.9 112.3)">2</text>
<text x="86.2" y="111.4">1</text>
<text x="86.2" y="113.9">2</text>
<text x="89.7" y="112.7">VDD</text>
<text x="102.4" y="109.4" transform="rotate(-90 102.4 109.4)">BOOT0</text>
<text x="121.2" y="112.7">PA14</text>
<text x="128.5" y="113.9">23</text>
<text x="128.5" y="111.4">24</text>
<text x="86.2" y="116.5">3</text>
<text x="86.2" y="119">4</text>
<text x="89.7" y="115.2">PC14-OSC32_IN</text>
<text x="89.7" y="117.8">PC15-OSC32_OUT</text>
<text x="121.2" y="117.8">PA12</text>
<text x="121.2" y="115.2">PA13</text>
<text x="128.5" y="119">21</text>
<text x="128.5" y="116.5">22</text>
<text x="42.9" y="120.6" transform="rotate(-90 42.9 120.6)">1</text>
<text x="86.2" y="121.6">5</text>
<text x="86.2" y="124.1">6</text>
<text x="89.7" y="120.3">NRST</text>
<text x="89.7" y="122.9">VDDA</text>
<text x="89.7" y="125.4">PA0</text>
<text x="121.2" y="122.9">PA10</text>
<text x="121.2" y="120.3">PA11</text>
<text x="122.4" y="125.4">PA9</text>
<text x="128.5" y="124.1">19</text>
<text x="128.5" y="121.6">20</text>
<text x="86.2" y="126.6">7</text>
<text x="86.2" y="129.2">8</text>
<text x="89.7" y="127.9">PA1</text>
<text x="89.7" y="130.5">PA2</text>
<text x="122" y="130.5">VDD</text>
<text x="122.4" y="127.9">PA8</text>
<text x="128.5" y="129.2">17</text>
<text x="128.5" y="126.6">18</text>
<text x="98.6" y="142.6" transform="rotate(-90 98.6 142.6)">9</text>
<text x="99.9" y="139.1" transform="rotate(-90 99.9 139.1)">PA3</text>
<text x="101.1" y="143.7" transform="rotate(-90 101.1 143.7)">10</text>
<text x="102.4" y="139.1" transform="rotate(-90 102.4 139.1)">PA4</text>
<text x="103.6" y="143.7" transform="rotate(-90 103.6 143.7)">11</text>
<text x="104.9" y="139.1" transform="rotate(-90 104.9 139.1)">PA5</text>
<text x="106.2" y="143.7" transform="rotate(-90 106.2 143.7)">12</text>
<text x="107.5" y="139.1" transform="rotate(-90 107.5 139.1)">PA6</text>
<text x="108.7" y="143.7" transform="rotate(-90 108.7 143.7)">13</text>
<text x="110" y="139.1" transform="rotate(-90 110 139.1)">PA7</text>
<text x="111.3" y="143.7" transform="rotate(-90 111.3 143.7)">14</text>
<text x="112.6" y="139.1" transform="rotate(-90 112.6 139.1)">PB0</text>
<text x="113.8" y="143.7" transform="rotate(-90 113.8 143.7)">15</text>
<text x="115.1" y="139.1" transform="rotate(-90 115.1 139.1)">PB1</text>
<text x="116.3" y="143.7" transform="rotate(-90 116.3 143.7)">16</text>
<text x="117.6" y="139.1" transform="rotate(-90 117.6 139.1)">PB2</text>
<text x="47.2" y="167">1</text>
<text x="56.5" y="167">2</text>
<text x="119.2" y="167.3">1</text>
<text x="128.5" y="167.3">2</text>
<text x="47.2" y="169.6">3</text>
<text x="47.2" y="172.1">5</text>
<text x="56.5" y="169.6">4</text>
<text x="56.5" y="172.1">6</text>
<text x="119.2" y="169.8">3</text>
<text x="119.2" y="172.4">5</text>
<text x="128.5" y="169.8">4</text>
<text x="128.5" y="172.4">6</text>
<text x="46" y="179.7">11</text>
<text x="47.2" y="174.6">7</text>
<text x="47.2" y="177.2">9</text>
<text x="56.5" y="174.6">8</text>
<text x="56.5" y="177.2">10</text>
<text x="56.5" y="179.7">12</text>
<text x="118" y="180">11</text>
<text x="119.2" y="174.9">7</text>
<text x="119.2" y="177.4">9</text>
<text x="128.5" y="174.9">8</text>
<text x="128.5" y="177.4">10</text>
<text x="128.5" y="180">12</text>
<text x="46" y="182.3">13</text>
<text x="46" y="184.8">15</text>
<text x="56.5" y="182.3">14</text>
<text x="56.5" y="184.8">16</text>
<text x="118" y="182.5">13</text>
<text x="118" y="185.1">15</text>
<text x="128.5" y="182.5">14</text>
<text x="128.5" y="185.1">16</text>
<text x="46" y="187.3">17</text>
<text x="46" y="189.9">19</text>
<text x="56.5" y="187.3">18</text>
<text x="56.5" y="189.9">20</text>
<text x="118" y="187.6">17</text>
<text x="118" y="190.1">19</text>
<text x="128.5" y="187.6">18</text>
<text x="128.5" y="190.1">20</text>
<text x="244.9" y="191.1">TITLE:</text>
<text x="244.9" y="195.9">SIZE:</text>
<text x="268.5" y="195.9">REV:</text>
<text x="244.9" y="199.8">DATED:</text>
<text x="268.5" y="199.8">SHEET:</text>
<text x="278.9" y="199.8">OF</text>
</g>
<g font-size="2" fill="#000080">
<text x="38" y="36.3">C7</text>
<text x="38" y="41.9">10uF</text>
<text x="80" y="37">C31</text>
<text x="79.9" y="43.5">10uF</text>
<text x="256.5" y="195.9">A4</text>
<text x="276.9" y="195.9">V1.0</text>
<text x="253.9" y="199.8">2020-07-01</text>
<text x="276.4" y="199.8">2</text>
<text x="281.5" y="199.8">2</text>
</g>
<g font-size="1.7" fill="#000080">
<text x="38.5" y="103.3">C6</text>
<text x="38.5" y="123.6">C8</text>
</g>
<g font-size="1.6" fill="#000080">
<text x="96.9" y="48.4">R5</text>
<text x="96.9" y="50.8">1K</text>
<text x="189.6" y="70">R6</text>
<text x="199.8" y="70">R7</text>
<text x="209.5" y="70">R10</text>
<text x="189.2" y="72.4">10K</text>
<text x="199.4" y="72.4">10K</text>
<text x="209.6" y="72.4">10K</text>
<text x="230.2" y="73.8">R1</text>
<text x="230.3" y="76.2">1K</text>
<text x="248" y="73.8">R2</text>
<text x="248.1" y="76.2">1K</text>
<text x="265.8" y="73.8">R3</text>
<text x="265.9" y="76.2">1K</text>
<text x="38" y="110.8">20pF</text>
<text x="250.2" y="125.7">10K</text>
<text x="250.6" y="123.3">R8</text>
<text x="38" y="131.1">20pF</text>
<text x="199.4" y="141">10K</text>
<text x="199.8" y="138.6">R9</text>
<text x="190.3" y="177.8">NC/4.7K</text>
<text x="191.7" y="174.1">R13</text>
<text x="191.7" y="179.2">R14</text>
<text x="190.3" y="182.9">NC/4.7K</text>
<text x="191.7" y="184.3">R16</text>
<text x="190.3" y="188">NC/4.7K</text>
<text x="191.7" y="189.4">R21</text>
<text x="190.3" y="193.1">NC/4.7K</text>
</g>
</svg>
